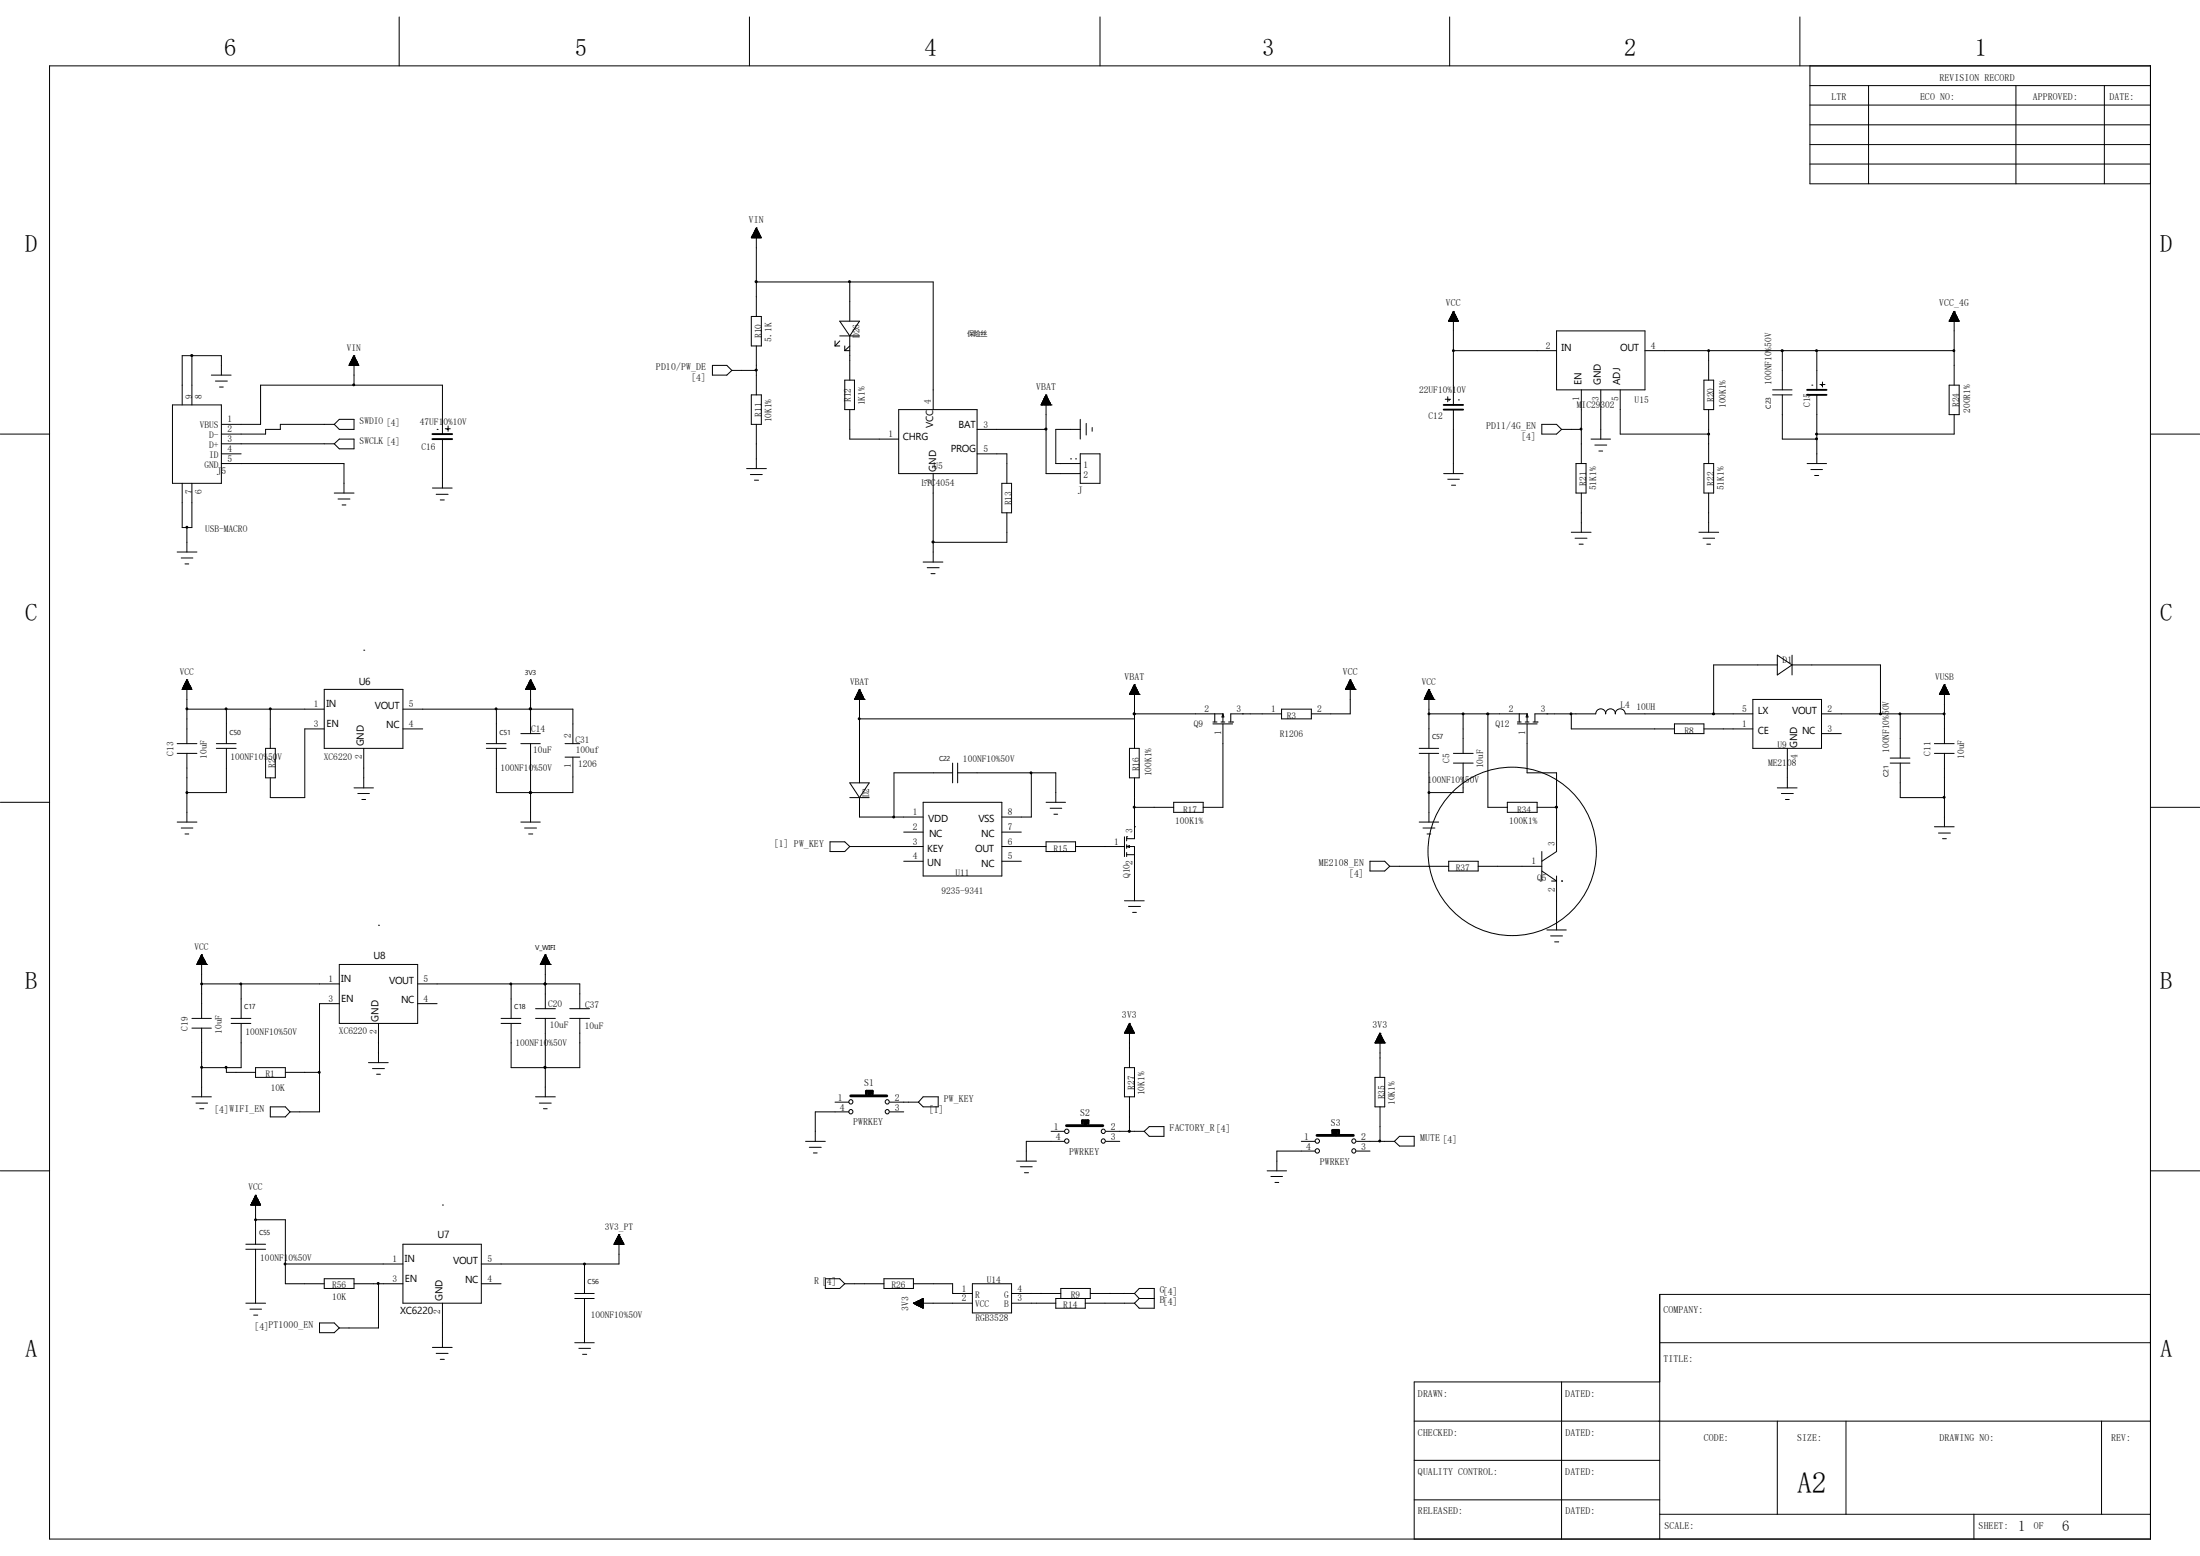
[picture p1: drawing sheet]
<svg xmlns="http://www.w3.org/2000/svg" width="297mm" height="210mm" viewBox="0 0 297 210" stroke-linecap="round" stroke-linejoin="round" font-family="sans-serif">
<g fill="none" stroke="#000" stroke-width=".14">
<path d="M6.7 8.9h283.6v198.8h-283.6zM53.9 2.3v6.6M101.2 2.3v6.6M148.5 2.3v6.6M195.7 2.3v6.6M243 2.3v6.6M244.3 8.9v15.9h46M244.3 16.8h46M244.3 11.6h46M244.3 14.2h46M244.3 19.5h46M252.3 11.6v13.2"/>
<path d="M272.2 11.6v13.2M284.1 11.6v13.2M101.5 32v.1M101.5 32h1.2M101.5 31.9v.2M101.6 31.9h1.1M101.6 31.8h1.1v.3M101.6 31.8v.3M101.6 31.8h1M101.6 31.7h1M101.6 31.7v.4M101.7 31.7h.9v.4"/>
<path d="M101.7 31.7h.8M101.7 31.6v.5M101.7 31.6h.8M101.8 31.5h.7v.6M101.8 31.4h.6v.7M101.8 31.4h.6M101.8 31.3v.8M101.9 31.3h.5M101.9 31.2v.9M101.9 31.2h.4v.9M101.9 31.2h.4M101.9 31.1h.4"/>
<path d="M101.9 31v1.1M102 31.1h.3v1M102 31h.2M102.1 30.9h.1v1.2M102.1 30.9h.1M102.1 30.8v1.3M102.1 30.8h.1M102.1 38.1h23.9v17.2M102.1 30.8v11.9M102.1 30.8l.7 1.3h-1.4zM102.2 30.9h-.2v1.2M102.2 31v1.1"/>
<path d="M102.4 31.3v.8M102.4 31.5h-.6v.6M102.5 31.6v.5M102.7 31.9v.2M102.7 32v.1M114.7 38.1v5.2M244.3 22.1h46M0 58.6h6.7M23.3 54.7h6.6v10.5h-6.6zM25.9 48v6.7M28.5 50.6h2.7M29.1 51.4h1.6"/>
<path d="M29.6 52.2h.5M29.9 57.3h5.3v-5.3h24.5v6.6M29.9 50.6v-2.6h-5.3v6.7M29.9 59.9h15.2M45.1 57.3h-7.3v.7h-1.9v.6h-6M45.1 59.9l.7-.6h2v1.3h-2zM45.8 56.6h2v1.4h-2l-.7-.7zM47.2 49.2h1.1v.1M47.2 49.1h1.1M47.2 49v.3M47.3 49h1M47.3 48.9v.4"/>
<path d="M47.3 48.9h.9M47.3 48.9h.9v.4M47.3 48.8v.5M47.4 48.8h.8M47.5 48.7h.6M47.5 48.6h.5v.7M47.5 48.5v.8M47.5 48.5h.5M47.6 48.5h.4M47.6 48.4h.4M47.6 48.3v1M47.6 48.3h.3"/>
<path d="M47.7 48.3h.2v1M47.7 48.2h.2v1.1M47.7 48.2v1.1M47.7 48.2h.1M47.7 48.1h.1M47.7 48v1.3M47.8 48.1h.1M47.8 48h.1M47.8 48v4M47.8 48l-.7 1.3h1.3M47.8 48l.6 1.3M47.8 48.1v1.2"/>
<path d="M48 48.4v.9M48 48.6h-.5v.7M48.1 48.7h-.7v.6M48.1 48.6v.7M48.2 48.7v.6M48.3 48.9v.4M48.3 49.1v.2M48.3 49.1h-1.1v.2M48.4 49.2h-1.2v.1M48.4 49.3h.1M59 58h.1M59.7 59.3v6.6"/>
<path d="M60.1 57.9h.7M60.4 58h.1M60.5 57.5v.7M96.2 49.3h1.9l.7 .7-.7 .6h-1.9zM98.8 50h3.3M101.4 42.7h1.4v4h-1.4zM101.4 53.3h1.4v4h-1.4zM102.1 46.7v6.6M102.1 57.3v5.9M112.7 46.7h.7M112.7 46v.7M113.4 43.3h2.6l-1.3 2z"/>
<path d="M113.4 45.3h2.6M113.4 46l-.7 .7M114 51.3h1.4v4h-1.4zM114 46.7v.6M114 47.3h.7M114.7 55.3v4h6.6M114.7 45.3v6M114.7 46.7l-.7 .6M121.3 55.3h10.6v8.6h-10.6zM131.9 58h9.3M140.5 54.7h.1M140.5 54.7h1.4"/>
<path d="M140.6 54.6h1.3M140.6 54.6h1.2M140.7 54.4h1.1M140.7 54.7v-.3h1.1v.3M140.7 54.3h1v.4M140.7 54.3v.4M140.8 54.3h.9M140.8 54.2h.8M140.8 54.2v.5M140.8 54.2h.8v.5M140.8 54.1h.8M140.8 54.1v.6"/>
<path d="M140.9 54h.7v.7M140.9 53.9h.6v.8M140.9 53.8h.6M140.9 53.8v.9M141 53.8h.4M141 53.7v1M141 53.8h.4v.9M141 53.7h.4v1M141 53.6v1.1M141.1 53.6h.3M141.1 53.5v1.2M141.1 53.6h.2"/>
<path d="M141.1 53.5h.2M141.1 53.4v1.3M141.2 53.4h.1M141.2 53.4h.1v1.3M141.2 53.3v1.4M141.2 53.3h.1M141.2 53.3v10.6h4.6M141.2 53.3l-.7 1.4M141.2 53.3l.7 1.4M141.3 53.5v1.2M141.4 53.6v1.1M141.5 54h-.6v.7"/>
<path d="M141.6 54.1v.6M141.8 54.5h-1.2v.2M141.8 54.5v.2M141.9 54.7h.1M145.8 58h-3.3v4.6h3.3M145.8 56.6v2.7M146.6 57.1v1.6M147.4 57.7v.5M195.1 53.9h.7M195.5 53.6v.6M195.6 54h.1M195.6 43.3h.1"/>
<path d="M195.6 43.3h1.2M195.6 43.2h1.2v.1M195.6 43.2v.1M195.7 43.1h1.1M195.7 43.3v-.2h1.1v.2M195.7 43.1h1M195.7 43h1v.3M195.7 42.9h1M195.7 43v.3M195.8 42.9h.8v.4M195.9 42.7h.7M195.9 43.3v-.5h.7v.5"/>
<path d="M195.9 42.7h.7v.6M195.9 42.6v.7M196 42.6h.5M196 42.6h.5v.7M196 42.5v.8M196 42.5h.5M196 42.5h.5v.8M196 42.4v.9M196 42.4h.4M196.1 42.3h.3v1M196.1 42.2h.2v1.1M196.2 42.1h.1v1.2"/>
<path d="M196.2 42.1v1.2M196.2 42h.1M196.2 42l.7 1.3h-1.3M196.2 47.3h13.9M196.2 42v12.7M196.2 55.3v8.6M196.2 42.1h.1M196.2 42l-.6 1.3M196.3 42.2h-.2v1.1M196.3 42.3h-.2v1M196.6 42.8h-.8v.5M196.9 54h.1"/>
<path d="M208.2 57.3h1.9l.7 .7-.7 .6h-1.9zM210.1 44.7h12v7.9h-12zM210.8 58h2.7M213.5 52.6v10M214.8 59.3h2.6M216.1 52.6v6.7M218.7 52.6v6h12M222.1 47.3h41.7M230 51.3h1.4v4h-1.4zM230.7 47.3v4M230.7 55.3v7.3M239.3 53.3h2.6"/>
<path d="M239.3 52.6h2.6M240.6 47.3h.1M240.6 53.3v6h4.7M240.6 47.3v5.3M244.6 52h.1M245.3 47.3v5.3M245.3 53.3v9.3M245.7 51.9h.7M245.9 52h.1M246 51.6v.6M263.1 52h1.4v4h-1.4zM263.2 43.3h1.3"/>
<path d="M263.2 43.2h1.2v.1M263.2 43.2v.1M263.3 43.1h1.1M263.3 43.3v-.2h1v.2M263.3 43.1h1M263.4 43h.9v.3M263.4 43v.3M263.4 42.9h.9M263.4 42.9h.8v.4M263.4 42.8v.5M263.4 42.8h.8M263.4 43.3v-.5h.8v.5"/>
<path d="M263.5 42.7h.7M263.5 42.7h.7v.6M263.6 42.6h.5v.7M263.6 42.5h.4v.8M263.6 42.4v.9M263.7 42.4h.3M263.7 42.3h.3v1M263.7 42.3v1M263.7 42.3h.2M263.7 42.2h.2v1.1M263.7 42.2v1.1M263.7 42.2h.2"/>
<path d="M263.8 42.1h.1v1.2M263.8 42h.1M263.8 56v2.6h-18.5M263.8 42l.7 1.3h-1.4zM263.8 42v10M263.9 42.1h-.1v1.2M264.1 42.5h-.5v.8M264.1 42.6h-.6v.7M264.4 43.3h-1.2M290.3 58.6h6.7M23.9 74.5h2.7M24.5 75.3h1.5"/>
<path d="M24.6 65.2v6h1.3v-6M25 76.1h.5M25.2 71.2v3.3M29.9 61.3h2.7M29.9 62.6h16.5v3.9M45.1 66.5h2.7M45.6 67.4h1.6M46.2 68.2h.5M58.4 65.9h2.6M58.9 66.7h1.6M59.4 67.5h.6M100.8 63.2h2.7"/>
<path d="M101.3 64.1h1.6M101.9 64.8h.5M124.6 75.9h2.7M125.2 76.6h1.6M125.7 77.4h.5M126 63.9v12M131.9 61.3h4v3.9M135.3 65.2h1.3v4h-1.3zM135.9 69.2v4h-9.9M144.5 61.9h.1M145.2 61.9h.1M145.8 61.3h2.7v3.9h-2.7z"/>
<path d="M194.9 63.9h2.6M195.5 64.7h1.5M196 65.5h.5M212.1 71.8h2.7M212.6 72.6h1.6M212.8 62.6h1.3v3.9h-1.3zM213.2 73.4h.5M213.5 66.5v5.3M215.3 60.1h1.6M215.9 60.9h.5M229.4 71.8h2.6M229.9 72.6h1.6"/>
<path d="M230 62.6h1.4v3.9h-1.4zM230.4 73.4h.5M230.7 66.5v5.3M244 62.6h2.6M244.5 63.4h1.5M245 64.2h.5M24.6 93h.1M24.6 93h1.3M24.7 92.9h1.1v.1M24.7 92.8h1.1M24.8 92.7h.9M24.8 92.7v.3"/>
<path d="M24.8 92.6h.9M24.8 92.5v.5M24.8 92.5h.9M24.8 92.5h.8v.5M24.9 92.5h.7M24.9 92.4h.7M24.9 92.4h.6M24.9 92.3v.7M25 92.3h.5v.7M25 92.2h.4v.8M25 92.1v.9M25.1 92.1h.3"/>
<path d="M25.1 92h.3M25.1 92v1M25.1 91.9v1.1M25.2 91.9h.1M25.2 91.9h.1v1.1M25.2 91.8v1.2M25.2 91.8h.1M25.2 91.7l.7 1.3h-1.3M25.2 95.7h18.6M25.2 91.7v8.7M25.2 91.7l-.6 1.3M25.4 91.9v1.1"/>
<path d="M25.4 92v1M25.5 92.2h-.5v.8M25.6 92.4v.6M25.7 92.6v.4M25.7 92.8h-1v.2M25.7 92.7v.3M25.8 92.8v.2M25.8 92.9h-1.1v.1M30.6 95.7v4.7M36.5 95.7v5.3M43.8 93h10.6v8h-10.6zM43.8 98.4h-2.7v9.3h-4.6v-2.7"/>
<path d="M49.1 87.8h.1M54.4 95.7h22.9v4.7M54.4 98.4h2.7M67 95.7v4.7M70.3 99h2.6M71 93h.1M71 93h1.2M71 92.9h1.2v.1M71 92.9v.1M71.1 92.9h1.1M71.1 92.8h1.1M71.1 92.8v.2"/>
<path d="M71.1 92.8h1M71.2 92.7h.9M71.2 93v-.3h.9v.3M71.2 92.6h.9M71.2 92.5v.5M71.2 92.5h.9M71.3 92.5h.7v.5M71.3 92.4h.7M71.3 92.4h.6M71.3 92.3v.7M71.4 92.3h.5v.7M71.4 92.2v.8"/>
<path d="M71.4 92.2h.5M71.4 92.2h.4v.8M71.4 92.1v.9M71.5 92.1h.3M71.5 92v1M71.5 92h.3M71.5 92h.2M71.6 91.9h.1v1.1M71.6 91.8h.1M71.6 91.8v1.2M71.6 95.7h.1M71.6 91.7l.7 1.3h-1.3z"/>
<path d="M71.6 91.7v7.3M71.7 91.9h-.2v1.1M71.7 91.9v1.1M71.8 92v1M72 92.5h-.7v.5M72 92.4v.6M72.1 92.6v.4M72.2 92.8v.2M72.3 93h.1M115.4 94.4h.1M115.4 94.4h1.3M115.4 94.3h1.2"/>
<path d="M115.4 94.3v.1M115.4 94.3h1.2v.1M115.5 94.2h1.1v.2M115.5 94.1h1M115.6 94h.9M115.7 93.9h.7M115.7 93.8h.7v.6M115.7 93.7v.7M115.7 93.7h.7M115.7 93.7h.6M115.7 93.6v.8M115.8 93.6h.5"/>
<path d="M115.8 93.6h.5v.8M115.8 93.5v.9M115.8 93.5h.4M115.9 93.5h.3M115.9 93.3h.3M115.9 93.3h.2M115.9 93.3v1.1M116 93.3h.1M116 93.2v1.2M116 93.2h.1M116 93.1h.1M116 93v1.4"/>
<path d="M116 93v12.7M116 97h37.2M116 93l-.6 1.4M116 93l.7 1.4M116.1 93.2v1.2M116.2 93.3v1.1M116.2 93.4h-.3v1M116.2 93.4v1M116.3 93.6v.8M116.4 93.8h-.7v.6M116.4 93.9v.5M116.5 93.9h-.9v.5"/>
<path d="M116.5 94.1h-1v.3M116.5 93.9v.5M116.5 94.1v.3M116.7 94.4h.1M152.5 93.7h.1M152.5 93.7h1.3M152.5 93.6h1.3v.1M152.5 93.6v.1M152.6 93.6h1.1M152.6 93.7v-.2h1.1v.2M152.6 93.5h1.1M152.7 93.7v-.3h1v.3"/>
<path d="M152.7 93.3h.9M152.7 93.3h.9v.4M152.7 93.3v.4M152.8 93.7v-.5h.7v.5M152.8 93.1h.7M152.8 93.1h.7v.6M152.9 93h.6v.7M152.9 92.9v.8M152.9 92.9h.5M152.9 92.9h.5v.8M152.9 92.8v.9M153 92.8h.4"/>
<path d="M153 92.8h.3v.9M153 92.7v1M153 92.7h.3M153 92.7h.3v1M153.1 92.5h.1v1.2M153.1 92.5h.1M153.1 92.4v1.3M153.2 92.4h.1M153.2 96.4h.1M153.2 96.4h11.9M153.2 92.4v8.6M153.2 92.4l-.7 1.3"/>
<path d="M153.2 92.4l.6 1.3M153.2 92.5h-.1v1.2M153.3 92.6h-.3v1.1M153.5 93h-.7v.7M153.8 93.7h.1M163.7 97.7h2.7M163.7 97.5h.6M164 96.4v1.1M164.8 97.5h.6M165.1 97.7v11.3h-2.7M165.1 96.4v1.1M165.1 96.4l.1 .4h-.2z"/>
<path d="M165.9 97.5h.5M166.4 97.5h.1M167.7 96.4h.1M173 95.7h4v1.3h-4zM173 96.4h-6.8v1.1M181.7 93h.1M181.7 93h1.3M181.7 93h1.2M181.7 92.9v.1M181.7 92.9h1.2M181.7 92.9h1.2v.1M181.7 92.8v.2"/>
<path d="M181.8 92.8h1M181.8 92.8h1v.2M181.8 92.7v.3M181.9 92.7h.9M181.9 92.6v.4M181.9 92.6h.9v.4M181.9 92.5h.8v.5M181.9 92.5v.5M181.9 92.5h.8M182 92.5h.7M182 92.4h.6M182.1 92.2h.4v.8"/>
<path d="M182.1 92.2v.8M182.1 92.2h.4M182.1 92.1h.4v.9M182.1 92v1M182.2 92.1h.3M182.2 92h.3M182.2 91.9v1.1M182.2 92h.2M182.2 91.9h.2v1.1M182.3 91.8h.1M182.3 91.7v4.7h-5.3M182.3 91.7l-.6 1.3"/>
<path d="M182.3 91.7l.7 1.3M182.3 91.8v1.2M182.4 91.9h-.2v1.1M182.5 92v1M182.6 92.3h-.6v.7M182.6 92.4h-.6v.6M182.6 92.3v.7M182.7 92.4v.6M182.9 93h.1M183 93h.1M192.3 94.4h.1M192.3 94.4h1.3"/>
<path d="M192.3 94.4h1.2M192.3 94.3h1.2M192.4 94.2h1.1v.2M192.4 94.1v.3M192.4 94.1h1.1M192.4 94.1h1M192.4 94.1h1v.3M192.4 94h1M192.4 93.9v.5M192.5 93.9h.8M192.6 93.8h.7v.6M192.6 93.7h.6"/>
<path d="M192.6 93.6v.8M192.7 93.6h.5M192.7 93.6h.5v.8M192.7 93.5v.9M192.7 93.5h.4M192.7 93.4v1M192.8 93.4h.3M192.8 93.3h.2M192.8 93.3v1.1M192.8 93.3h.2v1.1M192.8 93.2v1.2M192.9 93.2h.1"/>
<path d="M192.9 93.1h.1M192.9 96.4h13.3M192.9 93v8M192.9 93l-.6 1.4M192.9 93l.7 1.4M192.9 93.1l.1 1.3M193 93.2v1.2M193.1 93.4v1M193.2 93.7h-.6v.7M193.2 93.6v.8M193.3 93.8h-.8v.6M193.3 93.9v.5"/>
<path d="M193.4 93.9v.5M193.5 94.3h-1.2v.1M193.5 94.3v.1M193.6 94.4h.1M197.5 96.4v5.3M200.9 96.4v12.6h2.6M204.9 97.7h2.6M204.9 97.5h.5M205.1 96.4v1.1M205.9 97.5h.5M206.2 97.7v6.6h3.9v10.6l-1.9 1.3M206.2 96.4l.1 .4h-.3z"/>
<path d="M206.2 96.4v1.1M207 97.5h.5M207.5 97.5h.1M208.8 96.4h.1M212.1 96.4v2h14M216.7 96.4a.68 .68 0 0 1 .7-.7 .68 .68 0 0 1 .7 .7M216.8 96.4a.68 .68 0 0 0-.7-.7 .68 .68 0 0 0-.7 .7h-8.2v1.1M218.1 96.4a.68 .68 0 0 1 .6-.7 .68 .68 0 0 1 .7 .7h17.2M226.1 97.7h3.9v1.3h-3.9zM230 98.4h6.6M236.6 94.4h9.3v6.6h-9.3zM239.9 88.4l2 1.3-2 1.4z"/>
<path d="M239.9 89.7h-8.5v6.7M241.9 88.4v2.7M241.9 89.7h12v6.7M245.9 99h2.7M245.9 96.4h16.6M253.9 96.4h.1M256.5 96.4v5.9M261.9 93.7h1.2M261.9 93.7v-.1h1.2v.1M261.9 93.5h1.2M262 93.5h1v.2M262 93.4v.3"/>
<path d="M262 93.4h1M262 93.3h1v.4M262 93.3v.4M262 93.3h.9M262.1 93.3h.8v.4M262.1 93.2v.5M262.1 93.2h.8M262.1 93.7v-.6h.8v.6M262.2 93h.6v.7M262.2 93.1h.6M262.2 93v.7M262.2 93h.6"/>
<path d="M262.3 92.9h.5v.8M262.3 92.8h.4v.9M262.3 92.7h.4v1M262.3 92.7v1M262.4 92.7h.2M262.4 92.6h.2v1.1M262.4 92.5v1.2M262.4 92.5h.2M262.4 92.5h.2v1.2M262.5 92.5h.1M262.5 92.4h.1M262.5 92.4v8"/>
<path d="M262.5 92.4l-.7 1.3h1.3M262.5 92.4l.6 1.3M262.7 92.8h-.4v.9M262.8 92.9h-.5v.8M263.1 93.6h-1.2v.1M0 108.3h6.7M23.9 100.4h2.7M23.9 101.7h2.7M23.9 111h2.7M24.5 111.8h1.5M25 112.6h.5M25.2 101.7v9.3"/>
<path d="M29.2 101h2.7M29.2 100.4h2.7M30.6 101v6h-5.4M35.9 101h1.3v4h-1.3zM47.8 106.3h2.6M48.3 107.1h1.6M48.9 107.9h.5M49.1 101v5.3M65.7 101h2.6M65.7 100.4h2.6M67 101v6h10.3v-4.8M70.3 100.4h2.6"/>
<path d="M70.3 111h2.6M70.8 111.8h1.6M71.4 112.6h.5M71.6 107h.1M71.6 100.4v10.6M76.3 100.4h2M76.3 102.2h2M112.1 113.6h1.9l.7 .7-.7 .6h-1.9zM114.7 114.3h9.9M114.7 105.7h2.6l-1.3 2zM114.7 107.7h2.6M116 107.7v2.6h8.6"/>
<path d="M122 112.3h2.6M122 116.2h2.6M124.6 108.3h10.7v9.9h-10.7zM128.6 103v2.7M128.6 104.3h-7.9v6M129.3 103v2.7M129.3 104.3h13.2v4M135.3 114.3h5.9M135.3 112.3h2.6M135.3 116.2h2.6M139.2 104.3v6h-3.9M141.2 108.3h2.6"/>
<path d="M141.2 113.6h4v1.3h-4zM141.8 109.1h1.5M142.3 109.9h.5M145.2 114.3h6.6M151.8 112.9v2.7M152.1 112.9h.1M152.1 114.3l.4-.2v.3zM152.1 114.3h1.1v7.3M152.1 112.9v.6M152.1 114v.5M152.1 115.1v.5M152.1 115.4h1.1"/>
<path d="M152.5 101h1.3v4h-1.3zM153.2 111.6h.1M153.2 109h5.3M153.2 105v8.2h-1.1M158.5 108.3h3.9v1.3h-3.9zM185 116.2h1.9l.7 .7-.7 .7h-1.9zM187.6 116.9h8M191.6 101h2.6M191.6 101.7h2.6M191.6 111h2.6M192.1 111.8h1.6M192.7 112.6h.5"/>
<path d="M192.9 101.7v9.3M195.6 116.2h4v1.4h-4zM196.2 101.7h2.7M196.2 103h2.7M197.5 103v4h-4.6M199.6 116.9h8.6M203.5 108.3h4v1.3h-4zM207.5 109h2.6M208.2 114.9v4M208.2 117.6l1.9 1.3h-.6M210.1 109h.1M210.1 118.2v7.3"/>
<path d="M210.8 118.9h.1M239.9 106.3h2.7M240.5 107.1h1.6M241 107.9h.6M241.3 101v5.3M255.2 103h2.7M255.2 102.3h2.7M256.5 103v4.7h6M261.2 100.4h2.6M261.2 101.7h2.6M261.2 111.6h2.6M261.7 112.4h1.6"/>
<path d="M262.3 113.2h.5M262.5 101.7v9.9M290.3 109h6.7M25.9 137.5h2.6M25.9 138.8h2.6M26.6 130.2h.1M26.6 130.2h1.3M26.6 130.1h1.3M26.6 130.1h1.3v.1M26.7 130h1.1M26.7 130v.2M26.7 130h1.1v.2"/>
<path d="M26.7 129.9h1M26.7 129.8v.4M26.8 129.8h.9v.4M26.8 129.7v.5M26.8 129.7h.8M26.8 129.6v.6M26.9 129.6h.7M26.9 129.5v.7M26.9 129.5h.7M27 129.5h.5v.7M27 129.4h.5M27 129.4v.8"/>
<path d="M27 129.3h.4M27 129.3v.9M27.1 129.2h.3M27.1 129.2v1M27.1 129.2h.3v1M27.1 129.1h.2v1.1M27.1 129.1v1.1M27.1 129.1h.2M27.1 129h.2M27.1 128.9v1.3M27.2 129h.1M27.2 128.9h.1"/>
<path d="M27.2 132.8h18.6M27.2 128.9v8.6M27.2 138.8v9.2M27.2 128.9l-.6 1.3M27.2 128.9l.7 1.3M27.3 128.9v1.3M27.3 129v1.2M27.5 129.3v.9M27.6 129.5v.7M27.6 129.6v.6M27.8 130h-1.2v.2M27.9 130.2h.1"/>
<path d="M31.2 138.1h2.7M31.2 137.5h2.7M32.6 132.8v4.7M32.6 138.1v6h-5.4M45.8 130.2h10.6v7.9h-10.6zM45.8 135.5h-2.7v14.6h-3.9M51.1 124.9h.1M51.1 138.1v5.3M56.4 132.8h21.9v3.3M56.4 135.5h2.6M67.6 138.1h2.7M67.6 137.5h2.7"/>
<path d="M69 132.8v4.7M72.3 137.5h2.7M72.3 136.1h2.7M72.9 130.2h.1M72.9 130.2h1.4M73 130.1h1.3M73 130.1h1.2v.1M73 130v.2M73.1 130h1.1M73.1 130v.2M73.1 130h1M73.1 129.9h1"/>
<path d="M73.1 129.8v.4M73.2 129.8h.9M73.2 129.8h.9v.4M73.2 129.7h.8M73.2 130.2v-.6h.8v.6M73.3 129.6h.7M73.3 129.5v.7M73.3 129.5h.7M73.3 129.5h.6v.7M73.3 129.4v.8M73.4 129.4h.5M73.4 129.3v.9"/>
<path d="M73.4 129.3h.4M73.4 129.2h.4M73.4 129.2v1M73.5 129.1h.2v1.1M73.5 129h.2M73.5 128.9v1.3M73.6 129h.1v1.2M73.6 128.9h.1M73.6 128.9v1.3M73.6 132.8h.1M73.6 128.9v7.2M73.6 137.5v10.5"/>
<path d="M73.6 128.9l-.7 1.3M73.6 128.9l.7 1.3M73.7 128.9v1.3M73.7 129.1h-.2v1.1M73.8 129.2v1M73.9 129.3v.9M74 129.5v.7M74 129.7h-.8v.5M74.1 129.8v.4M74.2 130v.2M74.3 130.2h.1M76.9 137.5h2.7"/>
<path d="M76.9 136.1h2.7M78.3 137.5v6.6h-9.3v-6M151.8 121.6h2.7M151.8 139.4h1.3M151.8 139.4h.1M151.9 139.4h1.2M151.9 139.3h1.2M151.9 139.3v.1M151.9 139.3h1.1M151.9 139.2h1.1M151.9 139.1v.3M152 139.1h1"/>
<path d="M152 139.1h1v.3M152.1 139h.8M152.1 138.9v.5M152.1 138.9h.8M152.2 138.8h.6v.6M152.2 138.7h.6M152.2 138.6v.8M152.3 138.6h.4M152.3 138.5v.9M152.3 138.5h.4v.9M152.3 138.5h.4M152.3 138.4v1"/>
<path d="M152.4 122.3h1.6M152.4 138.4h.2M152.4 138.3h.2v1.1M152.4 138.3h.2M152.4 138.3v1.1M152.4 138.2h.1v1.2M152.4 138.3h.1M152.4 138.2v1.2M152.5 138.1h.1M152.5 138.1v6M152.5 138.1l.7 1.3h-1.4zM152.7 138.6v.8"/>
<path d="M152.8 138.6v.8M152.8 138.7h-.6v.7M152.8 138.9h-.7v.5M152.9 138.9v.5M152.9 123.1h.5M152.9 139v.4M153 139.1h-1v.3M153 139.2v.2M153.1 139.3v.1M186 140v.8M186 140h.6M186.1 140h.4"/>
<path d="M186.1 139.9v.9M186.1 139.9h.4M186.1 139.8v1M186.1 139.8h.3M186.2 139.7h.2v1.1M186.2 139.7h.2M186.2 139.7v1.1M186.2 139.6h.2M186.2 139.5v1.3M186.3 139.5h.1M186.3 139.4v1.4M186.3 139.4v6"/>
<path d="M186.3 139.4l-.7 1.4M186.3 139.4l.6 1.4M186.4 139.6v1.2M186.5 139.8v1M186.5 139.9v.9M208.8 125.5h2.7M209.3 126.3h1.6M209.9 127.1h.5M0 158h6.7M25.9 148h2.6M26.5 148.9h1.5M27 149.6h.5"/>
<path d="M30.6 144.1v.6h3.9M34.5 144.1h4v1.3h-4zM36.5 149.4h2l.7 .7-.7 .6h-2zM38.5 144.7h4.6M49.7 143.4h2.7M50.3 144.2h1.6M50.8 145h.6M72.3 148h2.7M72.8 148.9h1.6M73.4 149.6h.5M73.6 144.1h.1M108.8 154.1h2.6"/>
<path d="M109.3 154.9h1.6M109.8 155.6h.5M112.7 148.8h1.9M114.6 150.1h-4.5v4M120.1 148.8h3.9M120.1 150.1h1.9M124.6 148h2.1v1.4h-2.1l-.6-.6zM137.2 156.7h2.7M137.8 157.5h1.6M138.3 158.3h.6M141.9 152.7h1.8M143.7 154.1h-5.1v2.6"/>
<path d="M149.3 152.7h5.2M149.3 154.1h1.9M151.8 144.1h1.4v3.9h-1.4zM152.5 148v4.7M154.5 152.7l.7-.6h1.9v1.3h-1.9zM171.1 158h2.6M171.6 158.8h1.5M172.1 159.6h.5M175.7 154.1h1.8M177.5 155.4h-5.1v2.6M183.1 154.1h5.2M183.1 155.4h1.9"/>
<path d="M185.6 140.8h.1M185.6 145.4h1.3v4h-1.3zM185.6 140.8h1.3M185.7 140.7h1.2v.1M185.7 140.6v.2M185.7 140.6h1.2M185.7 140.5v.3M185.8 140.5h1M185.8 140.4h.9v.4M185.9 140.3h.8M185.9 140.3v.5M185.9 140.3h.7"/>
<path d="M185.9 140.2h.7M185.9 140.1v.7M186 140.1h.6v.7M186 140h.6v.8M186.3 149.4v4.7M186.7 140.3v.5M186.7 140.3h-.9v.5M186.8 140.4h-1v.4M186.8 140.5v.3M186.9 140.5v.3M186.9 140.8h.1M188.3 154.1l.6-.7h2v1.3h-2z"/>
<path d="M290.3 158h6.7M33.2 175.9h2.7M33.2 167.9h2.7M33.2 168.6h2.7M33.7 176.7h1.6M33.9 162.6h1.2M33.9 162.6h.1M34 162.6v-.1h1.1v.1M34 162.4h1.1M34 162.4h1.1v.2M34 162.3h1v.3M34 162.3v.3"/>
<path d="M34.1 162.2h.9M34.1 162.6v-.4h.9v.4M34.1 162.1h.8M34.2 162.6v-.5h.7v.5M34.2 162h.7M34.2 162h.6v.6M34.2 161.9v.7M34.2 177.5h.6M34.2 161.9h.6M34.2 161.8h.6v.8M34.2 161.8v.8M34.3 161.8h.5"/>
<path d="M34.3 161.8h.4v.8M34.4 161.7h.3v.9M34.4 161.5h.2v1.1M34.4 161.5v1.1M34.5 161.5h.1M34.5 161.4h.1v1.2M34.5 161.4v1.2M34.5 161.3h.1M34.5 164.6h4v8.7h5.3M34.5 161.3v6.6M34.5 168.6v7.3M34.5 161.3l-.6 1.3"/>
<path d="M34.5 161.3l.7 1.3h-1.3M34.5 161.4h.1M34.6 161.6h-.2v1M34.7 161.7h-.4v.9M35 162.3h-1v.3M38.5 170.6h15.9M43.1 178.6h2l.7 .6-.7 .7h-2zM43.8 172.6h4v1.3h-4zM47.8 173.3h6.6M51.1 173.3v5.9h-5.3M54.4 167.9h10.6v8h-10.6zM59.7 162.6h.1"/>
<path d="M59.7 175.9v6M65 173.3h2.6M77.6 174.6h2.6M77.6 175.3h2.6M78.9 170.6v4M78.9 175.3v5.9M82.9 167.9h1.3M83 167.9h1.2M83 167.8h1.2v.1M83 167.8v.1M83 167.8h1.1M83 167.9v-.2h1.1v.2"/>
<path d="M83.1 167.6h1M83.1 167.6h.9v.3M83.1 167.5h.9M83.1 167.6v.3M83.1 167.5h.9v.4M83.2 167.4h.7v.5M83.2 167.3v.6M83.2 167.3h.7M83.2 167.3h.7v.6M83.2 167.2v.7M83.3 167.2h.6M83.3 167.2h.5v.7"/>
<path d="M83.3 167.1v.8M83.3 167.1h.5M83.4 167h.4v.9M83.4 167v.9M83.4 167h.3M83.4 167h.3v.9M83.4 166.9v1M83.4 166.9h.3M83.5 166.8h.2v1.1M83.5 166.8h.1v1.1M83.6 166.6h.1M83.6 166.6l.6 1.3h-1.3z"/>
<path d="M83.6 166.6v4h-18.6M83.6 166.7h-.1v1.2M83.7 166.8h-.2v1.1M83.9 167.4h-.8v.5M111.4 172.6h2l.6 .7-.6 .6h-2zM114 173.3h5.3M119.3 172.6h4v1.3h-4zM123.3 175.9h.1M123.3 175.9h8M123.3 173.3h5.3v1.3h2.7M123.4 175.9h1.2M123.5 176h1.1"/>
<path d="M123.5 175.8v.2M123.6 176.1h1M123.6 175.8v.2M123.7 176.1h.9M123.7 175.7v.4M123.8 176.2h.8M123.8 175.7v.4M123.9 176.2h.7M123.9 175.6v.6M124 175.6v.7M124.1 175.5v.8M124.2 176.4h.4"/>
<path d="M124.2 175.5v.9M124.3 175.4v1M124.4 175.3v1.1M124.5 176.5h.1M124.5 175.3v1.2h.1M124.6 175.3v1.2M124.6 175.3v1.3l-1.3-.7M124.6 175.3l-1.3 .6M124.6 175.4h-.2v1h.2M124.6 175.5h-.4v.8h.4M124.6 175.6h-.6v.7h.6M124.6 175.9h-1.2"/>
<path d="M124.6 175.8h-1.1v.2M124.6 175.8h-.9v.3M124.6 175.7h-.9v.4M124.6 175.6h-.7v.6M124.6 175.6h-.6v.6M124.6 175.4h-.3v1M124.6 175.3h-.1v1.2M131.3 173.3h5.3v3.9h-5.3zM136.6 175.9h5.9M136.6 174.6h6.6M143.2 175.3v-1.4h4v1.4h-4.7v1.3h4v-1.3M146.5 175.9h6.7"/>
<path d="M147.2 174.6h6M153.2 174.6l.6-.7h2v2.7h-2l-.6-.7M153.2 174.6l.6 .7M153.8 175.3h2M153.8 175.3l-.6 .6M290.3 174.7h-66.2v33M58.4 181.9h2.6M58.9 182.7h1.6M59.4 183.5h.6M77.6 181.2h2.6M78.1 182h1.6M78.7 182.8h.5"/>
<path d="M190.9 191.8h99.4M190.9 197.1h33.2M210.8 186.5v21.2M224.1 181.2h66.2M224.1 186.5h-33.2v21.2M239.9 191.8v12.6M249.2 191.8v12.6M283.7 191.8v12.6M190.9 202.4h33.2M224.1 204.4h66.2M266.5 204.4v3.3"/>
<circle cx="204.2" cy="114.9" r="11.4"/>
<circle cx="114.9" cy="150.1" r=".29"/>
<circle cx="114.9" cy="148.7" r=".29"/>
<circle cx="119.8" cy="148.7" r=".29"/>
<circle cx="119.8" cy="150.1" r=".29"/>
<circle cx="144" cy="154" r=".3"/>
<circle cx="144" cy="152.7" r=".3"/>
<circle cx="148.9" cy="154" r=".29"/>
<circle cx="148.9" cy="152.7" r=".29"/>
<circle cx="177.8" cy="154" r=".3"/>
<circle cx="177.8" cy="155.3" r=".3"/>
<circle cx="182.8" cy="154" r=".29"/>
<circle cx="182.8" cy="155.3" r=".29"/>
</g>
<path d="M58.4 59.3h2.6M58.4 58.6h2.6M194.9 55.3h2.6M194.9 54.7h2.6M244 53.3h2.6M244 52.6h2.6" fill="none" stroke="#000" stroke-width=".25"/>
<path d="M114.9 147.9h4.8M117 147.7v-.4h.8v.4M144 151.9h4.9M146.1 151.6v-.3h.8v.3M177.8 153.2h4.9M179.9 153v-.4h.8v.4" fill="none" stroke="#000" stroke-width=".38"/>
<path d="M117.3 147.4v.4M146.5 151.4v.4M180.3 152.7v.4" fill="none" stroke="#000" stroke-width=".51"/>
<g fill="#000" stroke="#000" stroke-width=".14">
<path d="M102 37.9h.2v.2h-.2z" fill-rule="evenodd"/>
<path d="M25.8 47.9h.2v.2h-.2z" fill-rule="evenodd"/>
<path d="M102 49.9h.2v.1h-.2z" fill-rule="evenodd"/>
<path d="M141.1 57.8h.2v.2h-.2z" fill-rule="evenodd"/>
<path d="M240.5 47.2h.2v.2h-.2z" fill-rule="evenodd"/>
<path d="M125.9 73.1h.2v.1h-.2z" fill-rule="evenodd"/>
<path d="M71.5 95.6h.2v.2h-.2z" fill-rule="evenodd"/>
<path d="M71.5 95.6h.2v.2h-.2z" fill-rule="evenodd"/>
<path d="M200.7 96.3h.3v.1h-.3z" fill-rule="evenodd"/>
<path d="M231.2 96.3h.2v.1h-.2z" fill-rule="evenodd"/>
<path d="M71.5 106.9h.2v.2h-.2z" fill-rule="evenodd"/>
<path d="M71.5 106.9h.2v.2h-.2z" fill-rule="evenodd"/>
<path d="M210 108.9h.2v.1h-.2z" fill-rule="evenodd"/>
<path d="M152.4 152.6h.2v.2h-.2z" fill-rule="evenodd"/>
<circle cx="114.7" cy="38" r=".13"/>
<circle cx="47.8" cy="51.9" r=".13"/>
<circle cx="196.2" cy="47.3" r=".13"/>
<circle cx="213.4" cy="57.9" r=".13"/>
<circle cx="230.7" cy="58.6" r=".13"/>
<circle cx="230.7" cy="47.3" r=".13"/>
<circle cx="245.2" cy="47.3" r=".13"/>
<circle cx="245.2" cy="58.6" r=".13"/>
<circle cx="245.2" cy="59.2" r=".13"/>
<circle cx="263.8" cy="47.3" r=".13"/>
<circle cx="25.2" cy="71.2" r=".13"/>
<circle cx="25.2" cy="95.7" r=".13"/>
<circle cx="30.5" cy="95.7" r=".13"/>
<circle cx="36.5" cy="95.7" r=".13"/>
<circle cx="67" cy="95.7" r=".13"/>
<circle cx="116" cy="97" r=".13"/>
<circle cx="153.1" cy="96.4" r=".13"/>
<circle cx="192.9" cy="96.4" r=".13"/>
<circle cx="197.5" cy="96.4" r=".13"/>
<circle cx="212.1" cy="96.4" r=".13"/>
<circle cx="253.9" cy="96.4" r=".13"/>
<circle cx="256.5" cy="96.4" r=".13"/>
<circle cx="262.5" cy="96.4" r=".13"/>
<circle cx="25.2" cy="107" r=".13"/>
<circle cx="120.7" cy="110.3" r=".13"/>
<circle cx="139.2" cy="104.3" r=".13"/>
<circle cx="153.1" cy="108.9" r=".13"/>
<circle cx="192.9" cy="107" r=".13"/>
<circle cx="262.5" cy="107.6" r=".13"/>
<circle cx="27.2" cy="132.8" r=".13"/>
<circle cx="32.5" cy="132.8" r=".13"/>
<circle cx="69" cy="132.8" r=".13"/>
<circle cx="73.6" cy="132.8" r=".13"/>
<circle cx="27.2" cy="144.1" r=".13"/>
<circle cx="30.5" cy="144.1" r=".13"/>
<circle cx="43.1" cy="144.7" r=".13"/>
<circle cx="73.6" cy="144.1" r=".13"/>
<circle cx="186.3" cy="154" r=".13"/>
<circle cx="34.5" cy="164.6" r=".13"/>
<circle cx="38.5" cy="170.6" r=".13"/>
<circle cx="51.1" cy="173.2" r=".13"/>
<circle cx="78.9" cy="170.6" r=".13"/>
</g>
<text font-size="4" x="242.6" y="201.5">A2</text>
<g font-size="3.3">
<text x="30.3" y="7.6">6</text>
<text x="77.6" y="7.6">5</text>
<text x="124.8" y="7.6">4</text>
<text x="170.4" y="7.6">3</text>
<text x="219.3" y="7.6">2</text>
<text x="266.6" y="7.6">1</text>
<text x="3.4" y="34.1">D</text>
<text x="291.6" y="34.1">D</text>
<text x="3.4" y="83.8">C</text>
<text x="291.6" y="83.8">C</text>
<text x="3.4" y="133.5">B</text>
<text x="291.6" y="133.5">B</text>
<text x="3.4" y="183.2">A</text>
<text x="291.6" y="183.2">A</text>
</g>
<g font-size="2">
<text x="272.5" y="206.6">1</text>
<text x="278.4" y="206.6">6</text>
</g>
<g font-size="1.4">
<text x="210.8" y="47.3">IN</text>
<text x="218.7" y="47.3">OUT</text>
<text x="213.5" y="52" transform="rotate(-90 213.5 52)">EN</text>
<text x="216.1" y="52" transform="rotate(-90 216.1 52)">GND</text>
<text x="218.7" y="52" transform="rotate(-90 218.7 52)">ADJ</text>
<text x="121.9" y="59.4">CHRG</text>
<text x="126" y="57.8" transform="rotate(-90 126 57.8)">VCC</text>
<text x="129.4" y="57.7">BAT</text>
<text x="126.4" y="63.7" transform="rotate(-90 126.4 63.7)">GND</text>
<text x="128.4" y="61">PROG</text>
<text x="44.1" y="95.5">IN</text>
<text x="48.4" y="92.4">U6</text>
<text x="50.6" y="95.7">VOUT</text>
<text x="44.1" y="98.1">EN</text>
<text x="49.1" y="100.8" transform="rotate(-90 49.1 100.8)">GND</text>
<text x="52.2" y="98.2">NC</text>
<text x="237.3" y="99">CE</text>
<text x="237.3" y="96.4">LX</text>
<text x="241.9" y="96.4">VOUT</text>
<text x="243.3" y="99">NC</text>
<text x="125.3" y="111">VDD</text>
<text x="125.4" y="112.9">NC</text>
<text x="132.1" y="111">VSS</text>
<text x="132.5" y="112.9">NC</text>
<text x="125.2" y="115.1">KEY</text>
<text x="125.2" y="116.9">UN</text>
<text x="131.7" y="114.9">OUT</text>
<text x="132.5" y="117.1">NC</text>
<text x="50.4" y="129.5">U8</text>
<text x="46.1" y="135.2">EN</text>
<text x="46.1" y="132.5">IN</text>
<text x="51.1" y="137.9" transform="rotate(-90 51.1 137.9)">GND</text>
<text x="52.5" y="132.8">VOUT</text>
<text x="54.1" y="135.3">NC</text>
<text x="59.1" y="167">U7</text>
<text x="54.7" y="173">EN</text>
<text x="54.7" y="170.3">IN</text>
<text x="61.2" y="170.6">VOUT</text>
<text x="62.8" y="173.1">NC</text>
<text x="54" y="177.3">XC6220</text>
<text x="59.7" y="175.6" transform="rotate(-90 59.7 175.6)">GND</text>
</g>
<g font-size="1.3">
<text x="261.8" y="10.9">REVISION RECORD</text>
<text x="247.3" y="13.5">LTR</text>
<text x="259.2" y="13.5">ECO NO:</text>
<text x="274.4" y="13.5">APPROVED:</text>
<text x="284.8" y="13.5">DATE:</text>
<text x="101.1" y="30.1">VIN</text>
<text x="195.2" y="41.4">VCC</text>
<text x="261.8" y="41.4">VCC_4G</text>
<text x="46.8" y="47.3">VIN</text>
<text x="102.8" y="45.6" transform="rotate(-90 102.8 45.6)">R10</text>
<text x="104.1" y="46.1" transform="rotate(-90 104.1 46.1)">5.1K</text>
<text x="116" y="45.6" transform="rotate(-90 116 45.6)">D26</text>
<text x="208.7" y="47.1">2</text>
<text x="222.9" y="47.1">4</text>
<text x="26" y="53.8" transform="rotate(-90 26 53.8)">9</text>
<text x="27.3" y="53.8" transform="rotate(-90 27.3 53.8)">8</text>
<text x="88.6" y="50">PD10/PW_DE</text>
<text x="93.3" y="51.4">[4]</text>
<text x="139.9" y="52.6">VBAT</text>
<text x="191.6" y="53.1">22UF10%10V</text>
<text x="239.2" y="51.9" transform="rotate(-90 239.2 51.9)">100NF10%50V</text>
<text x="27" y="57.8">VBUS</text>
<text x="28.2" y="59.1">D-</text>
<text x="30.7" y="59.6">3</text>
<text x="30.7" y="58.3">2</text>
<text x="30.7" y="57">1</text>
<text x="48.6" y="57.3">SWDIO [4]</text>
<text x="48.6" y="59.9">SWCLK [4]</text>
<text x="56.7" y="57.3">47UF10%10V</text>
<text x="102.8" y="56.3" transform="rotate(-90 102.8 56.3)">R11</text>
<text x="104.1" y="57" transform="rotate(-90 104.1 57)">10K1%</text>
<text x="114.9" y="54.3" transform="rotate(-90 114.9 54.3)">R12</text>
<text x="116.8" y="54.7" transform="rotate(-90 116.8 54.7)">1K1%</text>
<text x="119.9" y="59">1</text>
<text x="125.7" y="54.5" transform="rotate(-90 125.7 54.5)">4</text>
<text x="132.8" y="57.7">3</text>
<text x="192.9" y="56.6">C12</text>
<text x="200.6" y="58">PD11/4G_EN</text>
<text x="205.4" y="59.4">[4]</text>
<text x="212.9" y="55.1">MIC29302</text>
<text x="213.2" y="54.1" transform="rotate(-90 213.2 54.1)">1</text>
<text x="215.9" y="54.1" transform="rotate(-90 215.9 54.1)">3</text>
<text x="218.5" y="54.1" transform="rotate(-90 218.5 54.1)">5</text>
<text x="220.7" y="54.4">U15</text>
<text x="231.4" y="54.3" transform="rotate(-90 231.4 54.3)">R20</text>
<text x="233" y="55.1" transform="rotate(-90 233 55.1)">100K1%</text>
<text x="244.4" y="55" transform="rotate(-90 244.4 55)">C15</text>
<text x="264.5" y="55" transform="rotate(-90 264.5 55)">R24</text>
<text x="266" y="55.7" transform="rotate(-90 266 55.7)">200R1%</text>
<text x="27.6" y="63.1">GND</text>
<text x="28.2" y="61.8">ID</text>
<text x="28.2" y="60.5">D+</text>
<text x="29.3" y="63.9">J5</text>
<text x="30.7" y="62.3">5</text>
<text x="30.7" y="61">4</text>
<text x="56.9" y="60.7">C16</text>
<text x="124.4" y="65.7">LTC4054</text>
<text x="125.7" y="65.3" transform="rotate(-90 125.7 65.3)">2</text>
<text x="126" y="63.2">U5</text>
<text x="132.8" y="61">5</text>
<text x="146.3" y="63.1">1</text>
<text x="146.3" y="64.5">2</text>
<text x="214.1" y="65.5" transform="rotate(-90 214.1 65.5)">R21</text>
<text x="231.4" y="65.5" transform="rotate(-90 231.4 65.5)">R22</text>
<text x="26" y="66.6" transform="rotate(-90 26 66.6)">7</text>
<text x="27.3" y="66.6" transform="rotate(-90 27.3 66.6)">6</text>
<text x="27.7" y="71.8">USB-MACRO</text>
<text x="136.6" y="68.2" transform="rotate(-90 136.6 68.2)">R13</text>
<text x="145.5" y="66.5">J</text>
<text x="215.5" y="66.2" transform="rotate(-90 215.5 66.2)">51K1%</text>
<text x="232.7" y="66.2" transform="rotate(-90 232.7 66.2)">51K1%</text>
<text x="240.7" y="89.5">D1</text>
<text x="24.3" y="91.1">VCC</text>
<text x="42.4" y="95.5">1</text>
<text x="55.2" y="95.5">5</text>
<text x="114.8" y="92.4">VBAT</text>
<text x="151.8" y="91.7">VBAT</text>
<text x="181.3" y="91.1">VCC</text>
<text x="191.9" y="92.4">VCC</text>
<text x="218.8" y="95.6">L4</text>
<text x="220.9" y="95.9">10UH</text>
<text x="261.2" y="91.7">VUSB</text>
<text x="23.4" y="102" transform="rotate(-90 23.4 102)">C13</text>
<text x="42.4" y="98.1">3</text>
<text x="55.2" y="98.1">4</text>
<text x="71.7" y="98.8">C14</text>
<text x="72" y="101.7">10uF</text>
<text x="77" y="99.6" transform="rotate(-90 77 99.6)">2</text>
<text x="77.7" y="100.2">C31</text>
<text x="77.7" y="101.7">100uf</text>
<text x="161.2" y="98.1">Q9</text>
<text x="162.6" y="96.1">2</text>
<text x="164.8" y="99.1" transform="rotate(-90 164.8 99.1)">1</text>
<text x="166.9" y="96.1">3</text>
<text x="171.6" y="96.1">1</text>
<text x="172.8" y="99.5">R1206</text>
<text x="173.7" y="97">R3</text>
<text x="177.8" y="96.1">2</text>
<text x="201.9" y="98.1">Q12</text>
<text x="203.7" y="96.1">2</text>
<text x="205.9" y="99.1" transform="rotate(-90 205.9 99.1)">1</text>
<text x="208" y="96.1">3</text>
<text x="227.4" y="99">R8</text>
<text x="235.2" y="98.1">1</text>
<text x="235.2" y="96.1">5</text>
<text x="240" y="101">U9</text>
<text x="246.7" y="96.1">2</text>
<text x="246.7" y="98.8">3</text>
<text x="255.1" y="101.6" transform="rotate(-90 255.1 101.6)">100NF10%50V</text>
<text x="260.6" y="102" transform="rotate(-90 260.6 102)">C11</text>
<text x="27.9" y="102.4" transform="rotate(-90 27.9 102.4)">10uF</text>
<text x="31.1" y="102.6">100NF10%50V</text>
<text x="37.2" y="103.6" transform="rotate(-90 37.2 103.6)">R2</text>
<text x="43.7" y="102.5">XC6220</text>
<text x="48.9" y="102.4" transform="rotate(-90 48.9 102.4)">2</text>
<text x="67.6" y="104.1">100NF10%50V</text>
<text x="77" y="103.6" transform="rotate(-90 77 103.6)">1</text>
<text x="78.1" y="103.5">1206</text>
<text x="117.3" y="107.6" transform="rotate(-90 117.3 107.6)">D2</text>
<text x="130" y="102.9">100NF10%50V</text>
<text x="153.8" y="104.1" transform="rotate(-90 153.8 104.1)">R16</text>
<text x="155.4" y="104.8" transform="rotate(-90 155.4 104.8)">100K1%</text>
<text x="192.7" y="105.7">100NF10%50V</text>
<text x="195.7" y="103" transform="rotate(-90 195.7 103)">C5</text>
<text x="200.2" y="103.7" transform="rotate(-90 200.2 103.7)">10uF</text>
<text x="238.7" y="103.4">ME2108</text>
<text x="242.7" y="102.4" transform="rotate(-90 242.7 102.4)">4 GND</text>
<text x="265.2" y="102.4" transform="rotate(-90 265.2 102.4)">10uF</text>
<text x="123.2" y="110">1</text>
<text x="123.2" y="112">2</text>
<text x="136.1" y="110">8</text>
<text x="136.1" y="112">7</text>
<text x="152.9" y="112.4" transform="rotate(-90 152.9 112.4)">3</text>
<text x="158.7" y="111.3">100K1%</text>
<text x="159.7" y="109.8">R17</text>
<text x="203.8" y="111.3">100K1%</text>
<text x="204.8" y="109.8">R34</text>
<text x="104.5" y="114.3">[1] PW_KEY</text>
<text x="123.2" y="114">3</text>
<text x="123.2" y="116">4</text>
<text x="129" y="118.2">U11</text>
<text x="136.1" y="114">6</text>
<text x="136.1" y="116">5</text>
<text x="142.2" y="114.9">R15</text>
<text x="150.4" y="114">1</text>
<text x="152.5" y="118.5" transform="rotate(-90 152.5 118.5)">Q10</text>
<text x="152.9" y="116.8" transform="rotate(-90 152.9 116.8)">2</text>
<text x="178.1" y="116.9">ME2108_EN</text>
<text x="182.1" y="118.3">[4]</text>
<text x="196.6" y="117.6">R37</text>
<text x="206.8" y="116.7">1</text>
<text x="207.5" y="118.9">Q5</text>
<text x="209.9" y="114.1" transform="rotate(-90 209.9 114.1)">3</text>
<text x="127.1" y="120.7">9235-9341</text>
<text x="209.9" y="120.4" transform="rotate(-90 209.9 120.4)">2</text>
<text x="26.2" y="128.2">VCC</text>
<text x="44.4" y="132.5">1</text>
<text x="44.4" y="135.2">3</text>
<text x="57.2" y="135.2">4</text>
<text x="57.2" y="132.5">5</text>
<text x="74" y="135.9">C20</text>
<text x="79" y="136.1">C37</text>
<text x="151.5" y="137.5">3V3</text>
<text x="25.4" y="139.1" transform="rotate(-90 25.4 139.1)">C19</text>
<text x="29.9" y="139.5" transform="rotate(-90 29.9 139.5)">10uF</text>
<text x="33.1" y="139.7">100NF10%50V</text>
<text x="45.8" y="139.6">XC6220</text>
<text x="50.8" y="139.5" transform="rotate(-90 50.8 139.5)">2</text>
<text x="69.6" y="141.2">100NF10%50V</text>
<text x="74.2" y="138.8">10uF</text>
<text x="79" y="138.9">10uF</text>
<text x="185.3" y="138.8">3V3</text>
<text x="35.9" y="145.4">R1</text>
<text x="36.6" y="147.3">10K</text>
<text x="113.1" y="148.6">1</text>
<text x="113.4" y="149.9">4</text>
<text x="116.7" y="146.6">S1</text>
<text x="120.8" y="148.6">2</text>
<text x="120.8" y="149.9">3</text>
<text x="127.4" y="148.8">PW_KEY</text>
<text x="153.2" y="147.1" transform="rotate(-90 153.2 147.1)">R27</text>
<text x="154.5" y="147.8" transform="rotate(-90 154.5 147.8)">10K1%</text>
<text x="186.9" y="148.4" transform="rotate(-90 186.9 148.4)">R35</text>
<text x="188.3" y="149.1" transform="rotate(-90 188.3 149.1)">10K1%</text>
<text x="28.9" y="150.2">[4]WIFI_EN</text>
<text x="115.2" y="151.9">PWRKEY</text>
<text x="125.4" y="150.2">[1]</text>
<text x="142.3" y="152.6">1</text>
<text x="142.5" y="153.9">4</text>
<text x="144.4" y="155.8">PWRKEY</text>
<text x="145.8" y="150.6">S2</text>
<text x="150" y="152.6">2</text>
<text x="150" y="153.9">3</text>
<text x="157.9" y="152.7">FACTORY_R[4]</text>
<text x="176.1" y="153.9">1</text>
<text x="176.4" y="155.2">4</text>
<text x="179.7" y="151.9">S3</text>
<text x="183.8" y="153.9">2</text>
<text x="183.8" y="155.2">3</text>
<text x="191.7" y="154.1">MUTE [4]</text>
<text x="33.5" y="160.7">VCC</text>
<text x="178.2" y="157.2">PWRKEY</text>
<text x="81.7" y="166">3V3_PT</text>
<text x="35.1" y="170.2">100NF10%50V</text>
<text x="44.8" y="173.9">R56</text>
<text x="53" y="170.3">1</text>
<text x="53" y="173">3</text>
<text x="65.8" y="173">4</text>
<text x="65.8" y="170.3">5</text>
<text x="109.9" y="173.3">R [4]</text>
<text x="120.4" y="173.9">R26</text>
<text x="133.2" y="173.1">U14</text>
<text x="34.3" y="179.5">[4]PT1000_EN</text>
<text x="44.8" y="175.4">10K</text>
<text x="59.4" y="177.3" transform="rotate(-90 59.4 177.3)">2</text>
<text x="79.8" y="177.9">100NF10%50V</text>
<text x="122.6" y="176.9" transform="rotate(-90 122.6 176.9)">3V3</text>
<text x="129.8" y="174.3">1</text>
<text x="129.8" y="175.6">2</text>
<text x="131.7" y="175.1">R</text>
<text x="131.7" y="176.4">VCC</text>
<text x="131.7" y="178.3">RGB3528</text>
<text x="135.6" y="175.1">G</text>
<text x="135.6" y="176.4">B</text>
<text x="137.4" y="174.3">4</text>
<text x="137.4" y="175.6">3</text>
<text x="143.6" y="176.6">R14</text>
<text x="144.6" y="175.3">R9</text>
<text x="156.6" y="175.9">B[4]</text>
<text x="156.6" y="174.6">G[4]</text>
<text x="224.6" y="177.2">COMPANY:</text>
<text x="224.6" y="183.9">TITLE:</text>
<text x="191.4" y="188.5">DRAWN:</text>
<text x="211.3" y="188.5">DATED:</text>
<text x="191.4" y="193.8">CHECKED:</text>
<text x="211.3" y="193.8">DATED:</text>
<text x="230" y="194.5">CODE:</text>
<text x="242.6" y="194.5">SIZE:</text>
<text x="261.8" y="194.5">DRAWING NO:</text>
<text x="285" y="194.5">REV:</text>
<text x="191.4" y="199.1">QUALITY CONTROL:</text>
<text x="211.3" y="199.1">DATED:</text>
<text x="191.4" y="204.4">RELEASED:</text>
<text x="211.3" y="204.4">DATED:</text>
<text x="224.7" y="206.4">SCALE:</text>
<text x="267.1" y="206.4">SHEET:</text>
<text x="274.6" y="206.4">OF</text>
</g>
<g font-size="1">
<text x="239.1" y="55.2" transform="rotate(-90 239.1 55.2)">C23</text>
<text x="70.9" y="91.1">3V3</text>
<text x="31" y="99.1">C50</text>
<text x="67.4" y="99.1">C51</text>
<text x="193.3" y="99.8">C57</text>
<text x="126.8" y="102.7">C22</text>
<text x="255" y="104.9" transform="rotate(-90 255 104.9)">C21</text>
<text x="72.3" y="128.2">V_WIFI</text>
<text x="33" y="136.2">C17</text>
<text x="69.4" y="136.2">C18</text>
<text x="35" y="166.8">C55</text>
<text x="79.3" y="173.4">C56</text>
</g>
<text font-size=".9" x="130.6" y="45.3">保险丝</text>
</svg>
